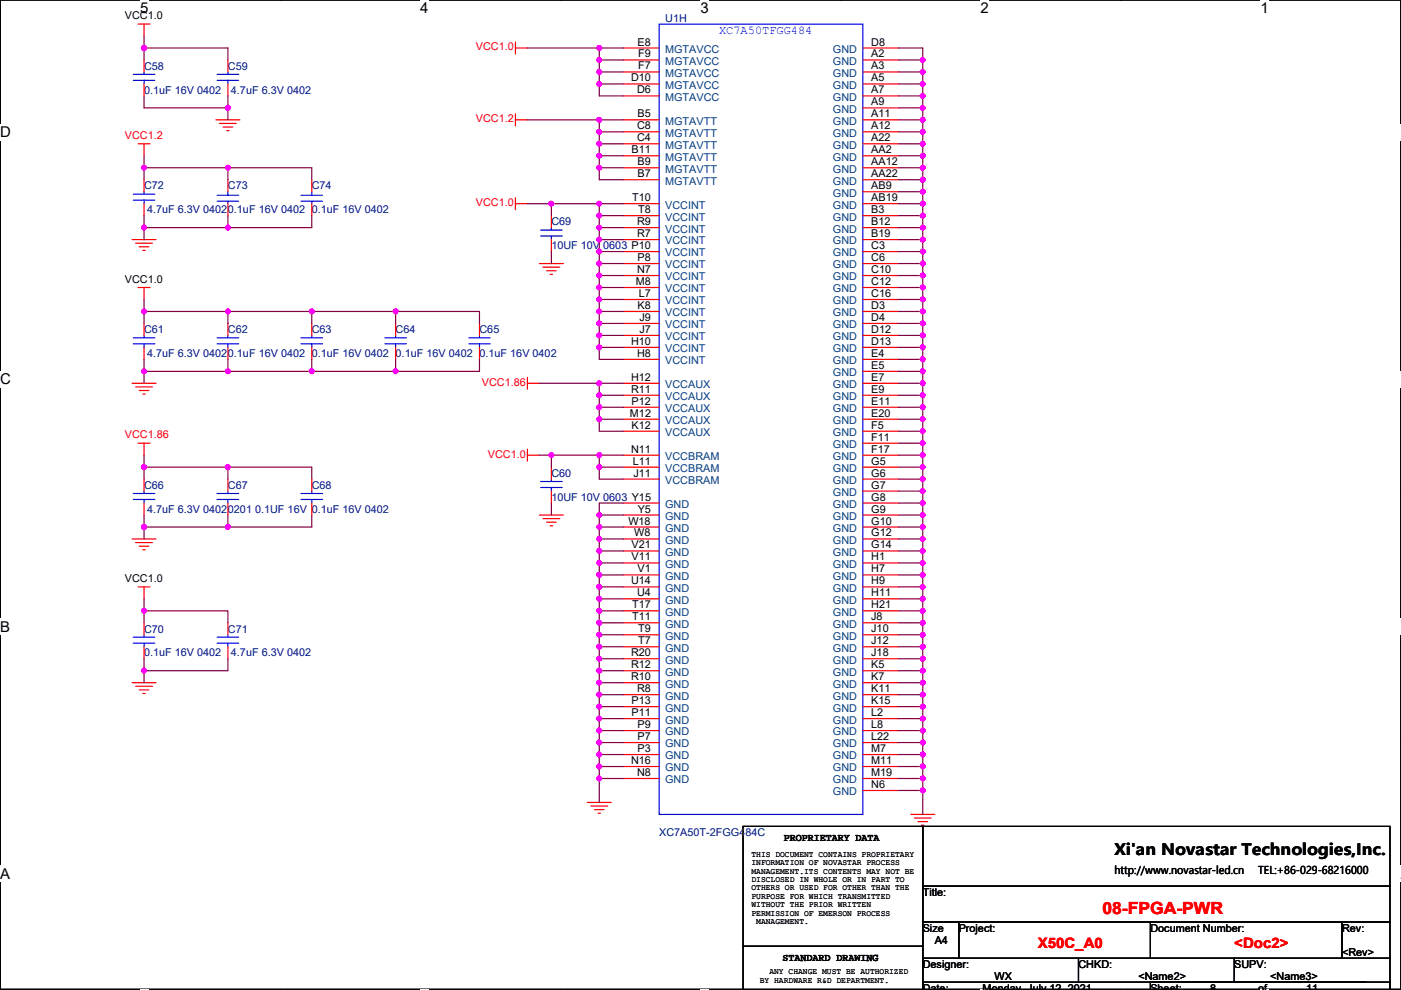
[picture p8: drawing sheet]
<svg xmlns="http://www.w3.org/2000/svg" width="297mm" height="210mm" viewBox="0 0 297 210" stroke-linecap="round" stroke-linejoin="round" font-family="sans-serif">
<path d="M.1 0h296.9v209.8h-296.9z" fill="none" stroke="#000" stroke-width=".25"/>
<g fill="#fff">
<path d="M29.7 0h1.8v3.5h-1.8z"/>
<path d="M29.7 209.8l1.8 .1z"/>
</g>
<path d="M59.4 0h.1M59.4 209.8h.1" fill="none" stroke="#000" stroke-width=".25"/>
<g fill="#fff">
<path d="M89.1 0h1.8v3.5h-1.8z"/>
<path d="M89.1 209.8l1.8 .1z"/>
</g>
<path d="M118.8 0h.1M118.8 209.8h.1" fill="none" stroke="#000" stroke-width=".25"/>
<g fill="#fff">
<path d="M148.5 0h1.8v3.5h-1.8z"/>
<path d="M148.5 209.8l1.8 .1z"/>
</g>
<path d="M178.2 0h.1M178.2 209.8h.1" fill="none" stroke="#000" stroke-width=".25"/>
<g fill="#fff">
<path d="M207.9 0h1.7v3.5h-1.7z"/>
<path d="M207.9 209.8l1.7 .1z"/>
</g>
<path d="M237.6 0h.1M237.6 209.8h.1" fill="none" stroke="#000" stroke-width=".25"/>
<g fill="#fff">
<path d="M267.3 0h1.7v3.5h-1.7z"/>
<path d="M267.3 209.8l1.7 .1z"/>
<path d="M.1 26.2h2.2v3.6h-2.2z"/>
<path d="M297 26.2v3.6z"/>
<path d="M.1 78.7h2.2v3.5h-2.2z"/>
<path d="M297 78.7v3.5z"/>
</g>
<path d="M.1 52.5h.1M297 52.5h.1" fill="none" stroke="#000" stroke-width=".25"/>
<g fill="#fff">
<path d="M.1 131.1h2.1v3.6h-2.1z"/>
<path d="M297 131.1v3.6z"/>
</g>
<path d="M.1 104.9h.1M297 104.9h.1" fill="none" stroke="#000" stroke-width=".25"/>
<g fill="#fff">
<path d="M0 183.6h2.2v3.5h-2.2z"/>
<path d="M297 183.6v3.5z"/>
</g>
<g fill="none" stroke="#000" stroke-width=".25">
<path d="M.1 157.4h.1M297 157.4h.1M195.6 175.3h99.1v12.7h-99.1zM195.6 188h99.1v7.6h-99.1zM195.6 195.6h7.7v7.6h-7.7zM203.3 195.6h81.2v7.6h-81.2zM243.9 195.6v7.6M284.5 195.6h10.2v7.6h-10.2zM157.5 200.7h38.1M195.6 208.3h94M195.6 203.2v6.8v-34.7h-38.1v34.7M228.7 203.2v5.1"/>
<path d="M261.7 203.2v5.1M294.7 203.2v6.8v-1.7h-50.8v1.7"/>
</g>
<g fill="none" stroke="#f00" stroke-width=".25">
<path d="M29.3 5.1h2.5M30.5 12.7v2.6M30.5 17.8v2.5M30.5 5.1v2.5M48.3 12.7v2.6M48.3 17.8v2.5M109.3 10.2h2.5M109.3 8.9v2.6M132.1 17.8h7.7M132.1 15.3h7.7M132.1 12.7h7.7M132.1 10.2h7.7"/>
<path d="M182.9 10.2h7.7M182.9 12.7h7.7M182.9 15.3h7.7M182.9 17.8h7.7M29.3 30.5h2.5M30.5 38.1v2.6M30.5 30.5v2.5M45.8 25.4h5.1M46.5 26.2h3.6M47.3 26.9h2M48.1 27.7h.5M48.3 38.1v2.6"/>
<path d="M66.1 38.1v2.6M109.3 25.4h2.5M109.3 24.2v2.5M132.1 20.3h7.7M132.1 25.4h7.7M132.1 38.1h7.7M132.1 35.6h7.7M132.1 33h7.7M132.1 30.5h7.7M132.1 28h7.7M182.9 20.3h7.7M182.9 22.9h7.7"/>
<path d="M182.9 25.4h7.7M182.9 28h7.7M182.9 30.5h7.7M182.9 33h7.7M182.9 35.6h7.7M182.9 38.1h7.7M28 50.8h5.1M28.8 51.6h3.5M29.5 52.3h2.1M30.3 53.1h.5M30.5 43.2v2.5M48.3 43.2v2.5"/>
<path d="M66.1 43.2v2.5M109.3 43.2h2.5M109.3 41.9v2.6M114.4 55.9h5M115.1 56.7h3.6M115.9 57.4h2M116.6 58.2h.6M116.9 45.7v2.6M116.9 50.8v2.6M132.1 58.4h7.7M132.1 55.9h7.7M132.1 53.4h7.7"/>
<path d="M132.1 50.8h7.7M132.1 48.3h7.7M132.1 45.7h7.7M132.1 43.2h7.7M182.9 40.7h7.7M182.9 43.2h7.7M182.9 45.7h7.7M182.9 48.3h7.7M182.9 50.8h7.7M182.9 53.4h7.7M182.9 55.9h7.7M182.9 58.4h7.7"/>
<path d="M29.3 61h2.5M30.5 61v2.5M30.5 68.6v2.5M30.5 73.7v2.5M48.3 68.6v2.5M48.3 73.7v2.5M66.1 68.6v2.5M66.1 73.7v2.5M83.9 68.6v2.5M83.9 73.7v2.5M101.7 68.6v2.5M101.7 73.7v2.5"/>
<path d="M132.1 76.2h7.7M132.1 73.7h7.7M132.1 71.1h7.7M132.1 68.6h7.7M132.1 66.1h7.7M132.1 63.5h7.7M132.1 61h7.7M182.9 61h7.7M182.9 63.5h7.7M182.9 66.1h7.7M182.9 68.6h7.7M182.9 71.1h7.7"/>
<path d="M182.9 73.7h7.7M182.9 76.2h7.7M182.9 78.8h7.7M28 81.3h5.1M28.8 82.1h3.5M29.3 94h2.5M29.5 82.8h2.1M30.3 83.6h.5M30.5 94v2.5M111.8 96.5h2.6M111.8 95.3v2.5M111.8 81.3h2.6"/>
<path d="M111.8 80v2.6M116.9 99.1v2.5M132.1 81.3h7.7M132.1 91.5h7.7M132.1 88.9h7.7M132.1 86.4h7.7M132.1 83.8h7.7M132.1 99.1h7.7M132.1 96.5h7.7M182.9 81.3h7.7M182.9 83.8h7.7M182.9 86.4h7.7"/>
<path d="M182.9 88.9h7.7M182.9 91.5h7.7M182.9 94h7.7M182.9 96.5h7.7M182.9 99.1h7.7M28 114.3h5.1M28.8 115.1h3.5M29.5 115.8h2.1M30.3 116.6h.5M30.5 101.6v2.6M30.5 106.7v2.5M48.3 101.6v2.6"/>
<path d="M48.3 106.7v2.5M66.1 101.6v2.6M66.1 106.7v2.5M114.4 109.2h5M115.1 110h3.6M115.9 110.8h2M116.6 111.5h.6M116.9 104.2v2.5M132.1 119.4h7.7M132.1 116.9h7.7M132.1 114.3h7.7M132.1 111.8h7.7"/>
<path d="M132.1 109.2h7.7M132.1 106.7h7.7M132.1 101.6h7.7M182.9 101.6h7.7M182.9 104.2h7.7M182.9 106.7h7.7M182.9 109.2h7.7M182.9 111.8h7.7M182.9 114.3h7.7M182.9 116.9h7.7M182.9 119.4h7.7M29.3 124.5h2.5"/>
<path d="M30.5 124.5v2.5M30.5 132.1v2.5M30.5 137.2v2.5M48.3 132.1v2.5M48.3 137.2v2.5M132.1 139.7h7.7M132.1 137.2h7.7M132.1 134.6h7.7M132.1 132.1h7.7M132.1 129.6h7.7M132.1 127h7.7M132.1 124.5h7.7"/>
<path d="M132.1 121.9h7.7M182.9 121.9h7.7M182.9 124.5h7.7M182.9 127h7.7M182.9 129.6h7.7M182.9 132.1h7.7M182.9 134.6h7.7M182.9 137.2h7.7M182.9 139.7h7.7M28 144.8h5.1M28.8 145.6h3.5M29.5 146.3h2.1"/>
<path d="M30.3 147.1h.5M132.1 157.5h7.7M132.1 155h7.7M132.1 152.4h7.7M132.1 149.9h7.7M132.1 147.3h7.7M132.1 144.8h7.7M132.1 142.3h7.7M182.9 142.3h7.7M182.9 144.8h7.7M182.9 147.3h7.7M182.9 149.9h7.7"/>
<path d="M182.9 152.4h7.7M182.9 155h7.7M182.9 157.5h7.7M124.5 170.2h5.1M125.3 171h3.5M126 171.7h2.1M126.8 172.5h.5M132.1 165.1h7.7M132.1 162.6h7.7M132.1 160h7.7M182.9 160h7.7M182.9 162.6h7.7"/>
<path d="M182.9 165.1h7.7M182.9 167.7h7.7M193.1 172.7h5.1M193.9 173.5h3.5M194.6 174.3h2.1M195.4 175h.5"/>
</g>
<g fill="none" stroke="#00f" stroke-width=".25">
<path d="M28.3 17h4.5M28.3 15.8h4.5M30.5 15.3v.5M30.5 17v.8M46 17h4.6M46 15.8h4.6M48.3 15.3v.5M48.3 17v.8M139.8 5.1h43.1v167.6h-43.1zM28.3 42.4h4.5M28.3 41.2h4.5M30.5 40.7v.5"/>
<path d="M30.5 42.4v.8M46 41.4h4.6M46 42.7h4.6M48.3 42.7v.5M48.3 40.7v.7M63.8 41.4h4.6M63.8 42.7h4.6M66.1 42.7v.5M66.1 40.7v.7M114.6 50.1h4.6M114.6 48.8h4.6M116.9 48.3v.5"/>
<path d="M116.9 50.1v.7M28.3 72.9h4.5M28.3 71.6h4.5M30.5 71.1v.5M30.5 72.9v.8M46 72.9h4.6M46 71.6h4.6M48.3 71.1v.5M48.3 72.9v.8M63.8 72.9h4.6M63.8 71.6h4.6M66.1 71.1v.5"/>
<path d="M66.1 72.9v.8M81.6 72.9h4.6M81.6 71.6h4.6M83.9 71.1v.5M83.9 72.9v.8M99.4 72.9h4.5M99.4 71.6h4.5M101.7 71.1v.5M101.7 72.9v.8M28.3 105.9h4.5M28.3 104.7h4.5M30.5 104.2v.5"/>
<path d="M30.5 105.9v.8M46 105.9h4.6M46 104.7h4.6M48.3 104.2v.5M48.3 105.9v.8M63.8 105.9h4.6M63.8 104.7h4.6M66.1 104.2v.5M66.1 105.9v.8M114.6 103.4h4.6M114.6 102.1h4.6M116.9 101.6v.5"/>
<path d="M116.9 103.4v.8M28.3 136.4h4.5M28.3 135.1h4.5M30.5 134.6v.5M30.5 136.4v.8M46 136.4h4.6M46 135.1h4.6M48.3 134.6v.5M48.3 136.4v.8"/>
</g>
<g fill="none" stroke="#800040" stroke-width=".25">
<path d="M30.5 7.6v2.6M30.5 10.2v2.5M30.5 10.2h17.8v2.5M111.8 10.2h15.3M127.1 10.2v2.5M127.1 12.7v2.6M127.1 12.7h5M127.1 17.8h5M127.1 15.3h5M127.1 10.2h5M127.1 17.8v2.5h5M127.1 15.3v2.5"/>
<path d="M190.6 10.2h5v2.5M190.6 12.7h5M190.6 15.3h5M190.6 17.8h5M195.6 12.7v2.6M195.6 15.3v2.5M195.6 17.8v2.5M30.5 20.3v2.6h17.8M30.5 35.6v2.5M30.5 35.6h35.6v2.5M30.5 33v2.6M48.3 22.9v2.5"/>
<path d="M48.3 35.6v2.5M48.3 20.3v2.6M111.8 25.4h15.3M127.1 33h5M127.1 35.6h5M127.1 35.6v2.5h5M127.1 33v2.6M127.1 25.4v2.6M127.1 28h5M127.1 28v2.5h5M127.1 25.4h5M127.1 30.5v2.5"/>
<path d="M190.6 20.3h5M190.6 22.9h5M190.6 25.4h5M190.6 28h5M190.6 30.5h5M190.6 33h5M190.6 35.6h5M190.6 38.1h5M195.6 20.3v2.6M195.6 22.9v2.5M195.6 25.4v2.6M195.6 28v2.5"/>
<path d="M195.6 30.5v2.5M195.6 33v2.6M195.6 35.6v2.5M195.6 38.1v2.6M30.5 45.7v2.6M30.5 48.3h17.8M30.5 48.3v2.5M48.3 45.7v2.6M66.1 45.7v2.6h-17.8M111.8 43.2h5.1M116.9 43.2v2.5M116.9 53.4v2.5"/>
<path d="M116.9 43.2h10.2M127.1 48.3h5M127.1 50.8h5M127.1 53.4h5M127.1 55.9h5M127.1 58.4h5M127.1 48.3v2.5M127.1 50.8v2.6M127.1 53.4v2.5M127.1 55.9v2.5M127.1 58.4v2.6M127.1 43.2h5"/>
<path d="M127.1 45.7h5M127.1 45.7v2.6M127.1 43.2v2.5M190.6 40.7h5M190.6 43.2h5M190.6 45.7h5M190.6 48.3h5M190.6 50.8h5M190.6 53.4h5M190.6 55.9h5M190.6 58.4h5M195.6 40.7v2.5"/>
<path d="M195.6 43.2v2.5M195.6 45.7v2.6M195.6 48.3v2.5M195.6 50.8v2.6M195.6 53.4v2.5M195.6 55.9v2.5M195.6 58.4v2.6M30.5 78.8h17.8M30.5 63.5v2.6M30.5 76.2v2.6M30.5 78.8v2.5M30.5 66.1v2.5"/>
<path d="M30.5 66.1h17.8M48.3 66.1h17.8M48.3 78.8h17.8M48.3 76.2v2.6M48.3 66.1v2.5M66.1 66.1h17.8M66.1 78.8h17.8M66.1 76.2v2.6M66.1 66.1v2.5M83.9 66.1h17.8v2.5M83.9 76.2v2.6M83.9 66.1v2.5"/>
<path d="M101.7 76.2v2.6h-17.8M127.1 66.1h5M127.1 68.6h5M127.1 71.1h5M127.1 63.5v2.6M127.1 66.1v2.5M127.1 71.1v2.6M127.1 73.7v2.5h5M127.1 68.6v2.5M127.1 73.7h5M127.1 61h5M127.1 63.5h5"/>
<path d="M127.1 61v2.5M190.6 61h5M190.6 63.5h5M190.6 66.1h5M190.6 68.6h5M190.6 71.1h5M190.6 73.7h5M190.6 76.2h5M190.6 78.8h5M195.6 61v2.5M195.6 63.5v2.6M195.6 66.1v2.5"/>
<path d="M195.6 68.6v2.5M195.6 71.1v2.6M195.6 73.7v2.5M195.6 76.2v2.6M195.6 78.8v2.5M30.5 96.5v2.6M30.5 99.1v2.5M30.5 99.1h35.6v2.5M48.3 99.1v2.5M114.4 81.3h12.7M114.4 96.5h2.5M116.9 96.5v2.6"/>
<path d="M116.9 96.5h10.2M127.1 83.8h5M127.1 86.4h5M127.1 99.1v2.5h5M127.1 81.3v2.5M127.1 83.8v2.6M127.1 86.4v2.5M127.1 88.9v2.6h5M127.1 88.9h5M127.1 81.3h5M127.1 96.5h5M127.1 99.1h5"/>
<path d="M127.1 96.5v2.6M190.6 81.3h5M190.6 83.8h5M190.6 86.4h5M190.6 88.9h5M190.6 91.5h5M190.6 94h5M190.6 96.5h5M190.6 99.1h5M195.6 81.3v2.5M195.6 83.8v2.6M195.6 86.4v2.5"/>
<path d="M195.6 88.9v2.6M195.6 91.5v2.5M195.6 94v2.5M195.6 96.5v2.6M195.6 99.1v2.5M30.5 111.8h17.8M30.5 111.8v2.5M30.5 109.2v2.6M48.3 109.2v2.6M66.1 109.2v2.6h-17.8M116.9 106.7v2.5M127.1 109.2v2.6"/>
<path d="M127.1 114.3v2.6M127.1 116.9v2.5M127.1 119.4v2.5M127.1 116.9h5M127.1 119.4h5M127.1 114.3h5M127.1 109.2h5M127.1 111.8h5M127.1 111.8v2.5M132.1 106.7h-5v2.5M190.6 101.6h5M190.6 104.2h5"/>
<path d="M190.6 106.7h5M190.6 109.2h5M190.6 111.8h5M190.6 114.3h5M190.6 116.9h5M190.6 119.4h5M195.6 101.6v2.6M195.6 104.2v2.5M195.6 106.7v2.5M195.6 109.2v2.6M195.6 111.8v2.5M195.6 114.3v2.6"/>
<path d="M195.6 116.9v2.5M195.6 119.4v2.5M30.5 129.6h17.8v2.5M30.5 139.7v2.6M30.5 127v2.6M30.5 129.6v2.5M48.3 139.7v2.6h-17.8M127.1 121.9v2.6M127.1 124.5v2.5M127.1 127v2.6M127.1 129.6v2.5M127.1 134.6v2.6"/>
<path d="M127.1 139.7v2.6M127.1 139.7h5M127.1 134.6h5M127.1 127h5M127.1 129.6h5M127.1 121.9h5M127.1 124.5h5M127.1 132.1h5M127.1 137.2h5M127.1 132.1v2.5M127.1 137.2v2.5M190.6 121.9h5"/>
<path d="M190.6 124.5h5M190.6 127h5M190.6 129.6h5M190.6 132.1h5M190.6 134.6h5M190.6 137.2h5M190.6 139.7h5M195.6 121.9v2.6M195.6 124.5v2.5M195.6 127v2.6M195.6 129.6v2.5M195.6 132.1v2.5"/>
<path d="M195.6 134.6v2.6M195.6 137.2v2.5M195.6 139.7v2.6M30.5 142.3v2.5M127.1 142.3v2.5M127.1 144.8v2.5M127.1 147.3v2.6M127.1 149.9v2.5M127.1 152.4v2.6M127.1 155v2.5M127.1 152.4h5M127.1 155h5"/>
<path d="M127.1 157.5h5M127.1 149.9h5M127.1 144.8h5M127.1 147.3h5M127.1 142.3h5M127.1 157.5v2.5M190.6 142.3h5M190.6 144.8h5M190.6 147.3h5M190.6 149.9h5M190.6 152.4h5M190.6 155h5"/>
<path d="M190.6 157.5h5M195.6 142.3v2.5M195.6 144.8v2.5M195.6 147.3v2.6M195.6 149.9v2.5M195.6 152.4v2.6M195.6 155v2.5M195.6 157.5v2.5M127.1 160v2.6M127.1 162.6v2.5M127.1 165.1v5.1M127.1 162.6h5"/>
<path d="M127.1 165.1h5M127.1 160h5M190.6 160h5M190.6 162.6h5M190.6 165.1h5M190.6 167.7h5M195.6 160v2.6M195.6 162.6v2.5M195.6 165.1v2.6M195.6 167.7v5"/>
</g>
<g fill="#f0f" stroke="#f0f" stroke-width=".25">
<circle cx="48.3" cy="66" r=".5"/>
<circle cx="30.5" cy="66" r=".5"/>
<circle cx="30.5" cy="78.7" r=".5"/>
<circle cx="48.3" cy="78.7" r=".5"/>
<circle cx="83.9" cy="66" r=".5"/>
<circle cx="66.1" cy="66" r=".5"/>
<circle cx="48.3" cy="99.1" r=".5"/>
<circle cx="30.5" cy="99.1" r=".5"/>
<circle cx="30.5" cy="111.8" r=".5"/>
<circle cx="48.3" cy="111.8" r=".5"/>
<circle cx="127" cy="43.2" r=".5"/>
<circle cx="127" cy="45.7" r=".5"/>
<circle cx="127" cy="48.3" r=".5"/>
<circle cx="127" cy="53.3" r=".5"/>
<circle cx="127" cy="50.8" r=".5"/>
<circle cx="127" cy="55.9" r=".5"/>
<circle cx="127" cy="58.4" r=".5"/>
<circle cx="127" cy="66" r=".5"/>
<circle cx="127" cy="68.6" r=".5"/>
<circle cx="30.5" cy="129.5" r=".5"/>
<circle cx="48.3" cy="48.3" r=".5"/>
<circle cx="30.5" cy="48.3" r=".5"/>
<circle cx="48.3" cy="35.6" r=".5"/>
<circle cx="30.5" cy="35.6" r=".5"/>
<circle cx="30.5" cy="10.2" r=".5"/>
<circle cx="195.6" cy="12.7" r=".5"/>
<circle cx="195.6" cy="15.2" r=".5"/>
<circle cx="195.6" cy="17.8" r=".5"/>
<circle cx="195.6" cy="20.3" r=".5"/>
<circle cx="195.6" cy="22.9" r=".5"/>
<circle cx="195.6" cy="27.9" r=".5"/>
<circle cx="195.6" cy="25.4" r=".5"/>
<circle cx="195.6" cy="30.5" r=".5"/>
<circle cx="195.6" cy="33" r=".5"/>
<circle cx="195.6" cy="38.1" r=".5"/>
<circle cx="195.6" cy="35.6" r=".5"/>
<circle cx="195.6" cy="43.2" r=".5"/>
<circle cx="195.6" cy="40.6" r=".5"/>
<circle cx="195.6" cy="45.7" r=".5"/>
<circle cx="195.6" cy="48.3" r=".5"/>
<circle cx="195.6" cy="53.3" r=".5"/>
<circle cx="195.6" cy="50.8" r=".5"/>
<circle cx="195.6" cy="55.9" r=".5"/>
<circle cx="195.6" cy="58.4" r=".5"/>
<circle cx="195.6" cy="61" r=".5"/>
<circle cx="195.6" cy="63.5" r=".5"/>
<circle cx="195.6" cy="66" r=".5"/>
<circle cx="195.6" cy="71.1" r=".5"/>
<circle cx="195.6" cy="68.6" r=".5"/>
<circle cx="195.6" cy="73.7" r=".5"/>
<circle cx="195.6" cy="78.7" r=".5"/>
<circle cx="195.6" cy="76.2" r=".5"/>
<circle cx="195.6" cy="81.3" r=".5"/>
<circle cx="195.6" cy="83.8" r=".5"/>
<circle cx="195.6" cy="88.9" r=".5"/>
<circle cx="195.6" cy="86.4" r=".5"/>
<circle cx="195.6" cy="91.4" r=".5"/>
<circle cx="195.6" cy="94" r=".5"/>
<circle cx="195.6" cy="96.5" r=".5"/>
<circle cx="195.6" cy="101.6" r=".5"/>
<circle cx="195.6" cy="99.1" r=".5"/>
<circle cx="195.6" cy="106.7" r=".5"/>
<circle cx="195.6" cy="104.1" r=".5"/>
<circle cx="195.6" cy="111.8" r=".5"/>
<circle cx="195.6" cy="109.2" r=".5"/>
<circle cx="195.6" cy="114.3" r=".5"/>
<circle cx="195.6" cy="116.8" r=".5"/>
<circle cx="195.6" cy="119.4" r=".5"/>
<circle cx="195.6" cy="121.9" r=".5"/>
<circle cx="195.6" cy="127" r=".5"/>
<circle cx="195.6" cy="124.5" r=".5"/>
<circle cx="195.6" cy="132.1" r=".5"/>
<circle cx="195.6" cy="129.5" r=".5"/>
<circle cx="195.6" cy="134.6" r=".5"/>
<circle cx="195.6" cy="139.7" r=".5"/>
<circle cx="195.6" cy="137.2" r=".5"/>
<circle cx="195.6" cy="144.8" r=".5"/>
<circle cx="195.6" cy="142.2" r=".5"/>
<circle cx="195.6" cy="147.3" r=".5"/>
<circle cx="195.6" cy="152.4" r=".5"/>
<circle cx="195.6" cy="149.9" r=".5"/>
<circle cx="195.6" cy="157.5" r=".5"/>
<circle cx="195.6" cy="154.9" r=".5"/>
<circle cx="195.6" cy="160" r=".5"/>
<circle cx="195.6" cy="162.6" r=".5"/>
<circle cx="195.6" cy="165.1" r=".5"/>
<circle cx="195.6" cy="167.6" r=".5"/>
<circle cx="127" cy="116.8" r=".5"/>
<circle cx="127" cy="124.5" r=".5"/>
<circle cx="127" cy="132.1" r=".5"/>
<circle cx="127" cy="129.5" r=".5"/>
<circle cx="127" cy="149.9" r=".5"/>
<circle cx="127" cy="147.3" r=".5"/>
<circle cx="127" cy="152.4" r=".5"/>
<circle cx="127" cy="157.5" r=".5"/>
<circle cx="127" cy="154.9" r=".5"/>
<circle cx="127" cy="162.6" r=".5"/>
<circle cx="127" cy="160" r=".5"/>
<circle cx="127" cy="165.1" r=".5"/>
<circle cx="127" cy="144.8" r=".5"/>
<circle cx="127" cy="139.7" r=".5"/>
<circle cx="127" cy="142.2" r=".5"/>
<circle cx="127" cy="127" r=".5"/>
<circle cx="127" cy="121.9" r=".5"/>
<circle cx="127" cy="119.4" r=".5"/>
<circle cx="127" cy="109.2" r=".5"/>
<circle cx="127" cy="114.3" r=".5"/>
<circle cx="127" cy="111.8" r=".5"/>
<circle cx="127" cy="134.6" r=".5"/>
<circle cx="127" cy="137.2" r=".5"/>
<circle cx="127" cy="12.7" r=".5"/>
<circle cx="127" cy="10.2" r=".5"/>
<circle cx="127" cy="15.2" r=".5"/>
<circle cx="127" cy="17.8" r=".5"/>
<circle cx="127" cy="33" r=".5"/>
<circle cx="127" cy="30.5" r=".5"/>
<circle cx="127" cy="35.6" r=".5"/>
<circle cx="127" cy="27.9" r=".5"/>
<circle cx="127" cy="25.4" r=".5"/>
<circle cx="127" cy="71.1" r=".5"/>
<circle cx="127" cy="73.7" r=".5"/>
<circle cx="127" cy="83.8" r=".5"/>
<circle cx="127" cy="81.3" r=".5"/>
<circle cx="127" cy="86.4" r=".5"/>
<circle cx="127" cy="88.9" r=".5"/>
<circle cx="127" cy="61" r=".5"/>
<circle cx="127" cy="63.5" r=".5"/>
<circle cx="127" cy="96.5" r=".5"/>
<circle cx="48.3" cy="22.9" r=".5"/>
<circle cx="83.9" cy="78.7" r=".5"/>
<circle cx="66.1" cy="78.7" r=".5"/>
<circle cx="30.5" cy="142.2" r=".5"/>
<circle cx="116.9" cy="43.2" r=".5"/>
<circle cx="116.9" cy="96.5" r=".5"/>
<circle cx="127" cy="99.1" r=".5"/>
</g>
<text font-size="3.6" fill="#f00" x="233.7" y="193.8">08-FPGA-PWR</text>
<text font-size="3.3" x="236.3" y="181.3">Xi'an Novastar Technologies,Inc.</text>
<g font-size="3.2">
<text x="29.7" y="2.8">5</text>
<text x="89.1" y="2.8">4</text>
<text x="148.5" y="2.8">3</text>
<text x="207.9" y="2.8">2</text>
<text x="267.3" y="2.8">1</text>
<text x=".1" y="29.1">D</text>
<text x=".1" y="81.5">C</text>
<text x=".1" y="134">B</text>
<text x=".1" y="186.4">A</text>
<text x="297" y="186.4">A</text>
</g>
<g font-size="3" fill="#f00">
<text x="220" y="201">X50C_A0</text>
<text x="261.7" y="201">&lt;Doc2&gt;</text>
</g>
<text font-size="2.5" fill="#00f" x="152.5" y="7.1">XC7A50TFGG484</text>
<g font-size="2.3">
<text x="26.5" y="4.1">VCC1.0</text>
<text x="135.2" y="9.7">E8</text>
<text x="184.7" y="9.7">D8</text>
<text x="133.8" y="17.3">D10</text>
<text x="135.3" y="14.7">F7</text>
<text x="135.3" y="12.2">F9</text>
<text x="184.7" y="12.2">A2</text>
<text x="184.7" y="14.7">A3</text>
<text x="184.7" y="17.3">A5</text>
<text x="135.1" y="19.8">D6</text>
<text x="184.7" y="19.8">A7</text>
<text x="184.7" y="22.4">A9</text>
<text x="135.1" y="30">C4</text>
<text x="135.1" y="27.4">C8</text>
<text x="135.2" y="24.9">B5</text>
<text x="184.7" y="24.9">A11</text>
<text x="184.7" y="27.4">A12</text>
<text x="184.7" y="30">A22</text>
<text x="133.9" y="32.5">B11</text>
<text x="135.2" y="35.1">B9</text>
<text x="184.7" y="32.5">AA2</text>
<text x="184.7" y="35.1">AA12</text>
<text x="135.2" y="37.6">B7</text>
<text x="184.7" y="37.6">AA22</text>
<text x="184.7" y="40.1">AB9</text>
<text x="134" y="42.7">T10</text>
<text x="135.1" y="47.8">R9</text>
<text x="135.3" y="45.2">T8</text>
<text x="184.7" y="42.7">AB19</text>
<text x="184.7" y="45.2">B3</text>
<text x="184.7" y="47.8">B12</text>
<text x="135.1" y="50.3">R7</text>
<text x="184.7" y="50.3">B19</text>
<text x="184.7" y="52.8">C3</text>
<text x="26.5" y="60">VCC1.0</text>
<text x="135.1" y="57.9">N7</text>
<text x="135.2" y="55.4">P8</text>
<text x="184.7" y="55.4">C6</text>
<text x="184.7" y="57.9">C10</text>
<text x="134.8" y="60.5">M8</text>
<text x="135.2" y="65.5">K8</text>
<text x="135.4" y="63">L7</text>
<text x="184.7" y="60.5">C12</text>
<text x="184.7" y="63">C16</text>
<text x="184.7" y="65.5">D3</text>
<text x="135.6" y="70.6">J7</text>
<text x="135.6" y="68.1">J9</text>
<text x="184.7" y="68.1">D4</text>
<text x="184.7" y="70.6">D12</text>
<text x="133.8" y="73.2">H10</text>
<text x="135.1" y="75.7">H8</text>
<text x="184.7" y="73.2">D13</text>
<text x="184.7" y="75.7">E4</text>
<text x="133.8" y="80.8">H12</text>
<text x="133.8" y="83.3">R11</text>
<text x="184.7" y="78.2">E5</text>
<text x="184.7" y="80.8">E7</text>
<text x="184.7" y="83.3">E9</text>
<text x="133.6" y="88.4">M12</text>
<text x="133.9" y="85.9">P12</text>
<text x="184.7" y="85.9">E11</text>
<text x="184.7" y="88.4">E20</text>
<text x="133.9" y="90.9">K12</text>
<text x="184.7" y="90.9">F5</text>
<text x="184.7" y="93.5">F11</text>
<text x="133.8" y="96">N11</text>
<text x="134.2" y="98.6">L11</text>
<text x="134.3" y="101.1">J11</text>
<text x="184.7" y="96">F17</text>
<text x="184.7" y="98.6">G5</text>
<text x="184.7" y="101.1">G6</text>
<text x="184.7" y="103.6">G7</text>
<text x="184.7" y="106.2">G8</text>
<text x="133.2" y="111.3">W18</text>
<text x="134.5" y="113.8">W8</text>
<text x="135.2" y="108.7">Y5</text>
<text x="184.7" y="108.7">G9</text>
<text x="184.7" y="111.3">G10</text>
<text x="184.7" y="113.8">G12</text>
<text x="133.9" y="118.9">V11</text>
<text x="133.9" y="116.3">V21</text>
<text x="184.7" y="116.3">G14</text>
<text x="184.7" y="118.9">H1</text>
<text x="26.5" y="123.5">VCC1.0</text>
<text x="133.8" y="124">U14</text>
<text x="135.2" y="121.4">V1</text>
<text x="184.7" y="121.4">H7</text>
<text x="184.7" y="124">H9</text>
<text x="134" y="131.6">T11</text>
<text x="134" y="129">T17</text>
<text x="135.1" y="126.5">U4</text>
<text x="184.7" y="126.5">H11</text>
<text x="184.7" y="129">H21</text>
<text x="184.7" y="131.6">J8</text>
<text x="135.3" y="136.7">T7</text>
<text x="135.3" y="134.1">T9</text>
<text x="184.7" y="134.1">J10</text>
<text x="184.7" y="136.7">J12</text>
<text x="133.8" y="141.7">R12</text>
<text x="133.8" y="139.2">R20</text>
<text x="184.7" y="139.2">J18</text>
<text x="184.7" y="141.7">K5</text>
<text x="133.8" y="144.3">R10</text>
<text x="133.9" y="149.4">P13</text>
<text x="135.1" y="146.8">R8</text>
<text x="184.7" y="144.3">K7</text>
<text x="184.7" y="146.8">K11</text>
<text x="184.7" y="149.4">K15</text>
<text x="133.9" y="151.9">P11</text>
<text x="135.2" y="154.4">P9</text>
<text x="184.7" y="151.9">L2</text>
<text x="184.7" y="154.4">L8</text>
<text x="135.2" y="159.5">P3</text>
<text x="135.2" y="157">P7</text>
<text x="184.7" y="157">L22</text>
<text x="184.7" y="159.5">M7</text>
<text x="133.8" y="162.1">N16</text>
<text x="135.1" y="164.6">N8</text>
<text x="184.7" y="162.1">M11</text>
<text x="184.7" y="164.6">M19</text>
<text x="184.7" y="167.1">N6</text>
<text x="166.2" y="178.5">PROPRIETARY DATA</text>
<text x="236.3" y="185.3">http://www.novastar-led.cn</text>
<text x="266.8" y="185.3">TEL:+86-029-68216000</text>
<text x="195.6" y="190">Title:</text>
<text x="195.6" y="197.7">Size</text>
<text x="203.3" y="197.7">Project:</text>
<text x="243.9" y="197.7">Document Number:</text>
<text x="284.5" y="197.7">Rev:</text>
<text x="165.9" y="203.9">STANDARD DRAWING</text>
<text x="198.2" y="200.2">A4</text>
<text x="284.5" y="202.7">&lt;Rev&gt;</text>
<text x="195.6" y="205.3">Designer:</text>
<text x="210.9" y="207.8">WX</text>
<text x="228.7" y="205.3">CHKD:</text>
<text x="241.4" y="207.8">&lt;Name2&gt;</text>
<text x="261.7" y="205.3">SUPV:</text>
<text x="269.3" y="207.8">&lt;Name3&gt;</text>
<text x="195.6" y="210.4">Date:</text>
<text x="208.3" y="210.4">Monday July 12 2021</text>
<text x="243.9" y="210.4">Sheet:</text>
<text x="256.6" y="210.4">8</text>
<text x="266.8" y="210.4">of</text>
<text x="276.9" y="210.4">11</text>
</g>
<g font-size="2.3" fill="#000080">
<text x="141" y="4.6">U1H</text>
<text x="30.5" y="14.8">C58</text>
<text x="48.3" y="14.8">C59</text>
<text x="30.5" y="19.9">0.1uF 16V 0402</text>
<text x="49" y="19.9">4.7uF 6.3V 0402</text>
<text x="30.5" y="40.2">C72</text>
<text x="48.3" y="40.2">C73</text>
<text x="66.1" y="40.2">C74</text>
<text x="31.2" y="45.3">4.7uF 6.3V 04020.1uF 16V 0402</text>
<text x="66.1" y="45.3">0.1uF 16V 0402</text>
<text x="116.9" y="47.8">C69</text>
<text x="116.9" y="52.9">10UF 10V 0603 P10</text>
<text x="30.5" y="70.7">C61</text>
<text x="48.3" y="70.7">C62</text>
<text x="66.1" y="70.7">C63</text>
<text x="83.9" y="70.7">C64</text>
<text x="101.7" y="70.7">C65</text>
<text x="31.2" y="75.7">4.7uF 6.3V 04020.1uF 16V 0402</text>
<text x="66.1" y="75.7">0.1uF 16V 0402</text>
<text x="83.9" y="75.7">0.1uF 16V 0402</text>
<text x="101.7" y="75.7">0.1uF 16V 0402</text>
<text x="116.9" y="101.1">C60</text>
<text x="30.5" y="103.7">C66</text>
<text x="48.3" y="103.7">C67</text>
<text x="66.1" y="103.7">C68</text>
<text x="116.9" y="106.2">10UF 10V 0603 Y15</text>
<text x="31.2" y="108.8">4.7uF 6.3V 04020201 0.1UF 16V 0.1uF 16V 0402</text>
<text x="30.5" y="134.2">C70</text>
<text x="48.3" y="134.2">C71</text>
<text x="30.5" y="139.2">0.1uF 16V 0402</text>
<text x="49" y="139.2">4.7uF 6.3V 0402</text>
<text x="139.8" y="177.3">XC7A50T-2FGG484C</text>
</g>
<g font-size="2.3" fill="#f00">
<text x="100.9" y="10.7">VCC1.0</text>
<text x="26.5" y="29.5">VCC1.2</text>
<text x="100.9" y="26">VCC1.2</text>
<text x="100.9" y="43.7">VCC1.0</text>
<text x="102.2" y="81.8">VCC1.86</text>
<text x="26.5" y="93">VCC1.86</text>
<text x="103.4" y="97.1">VCC1.0</text>
</g>
<g font-size="2.3" fill="#004080">
<text x="141" y="11.2">MGTAVCC</text>
<text x="176.6" y="11.2">GND</text>
<text x="141" y="16.3">MGTAVCC</text>
<text x="141" y="13.8">MGTAVCC</text>
<text x="176.6" y="13.8">GND</text>
<text x="176.6" y="16.3">GND</text>
<text x="141" y="21.4">MGTAVCC</text>
<text x="141" y="18.8">MGTAVCC</text>
<text x="176.6" y="18.8">GND</text>
<text x="176.6" y="21.4">GND</text>
<text x="176.6" y="23.9">GND</text>
<text x="141" y="26.5">MGTAVTT</text>
<text x="141" y="29">MGTAVTT</text>
<text x="176.6" y="26.5">GND</text>
<text x="176.6" y="29">GND</text>
<text x="141" y="34.1">MGTAVTT</text>
<text x="141" y="31.5">MGTAVTT</text>
<text x="176.6" y="31.5">GND</text>
<text x="176.6" y="34.1">GND</text>
<text x="141" y="39.2">MGTAVTT</text>
<text x="141" y="36.6">MGTAVTT</text>
<text x="176.6" y="36.6">GND</text>
<text x="176.6" y="39.2">GND</text>
<text x="176.6" y="41.7">GND</text>
<text x="141" y="46.8">VCCINT</text>
<text x="141" y="44.2">VCCINT</text>
<text x="176.6" y="44.2">GND</text>
<text x="176.6" y="46.8">GND</text>
<text x="141" y="51.9">VCCINT</text>
<text x="141" y="49.3">VCCINT</text>
<text x="176.6" y="49.3">GND</text>
<text x="176.6" y="51.9">GND</text>
<text x="141" y="59.5">VCCINT</text>
<text x="141" y="56.9">VCCINT</text>
<text x="141" y="54.4">VCCINT</text>
<text x="176.6" y="54.4">GND</text>
<text x="176.6" y="56.9">GND</text>
<text x="176.6" y="59.5">GND</text>
<text x="141" y="64.6">VCCINT</text>
<text x="141" y="62">VCCINT</text>
<text x="176.6" y="62">GND</text>
<text x="176.6" y="64.6">GND</text>
<text x="141" y="69.6">VCCINT</text>
<text x="141" y="67.1">VCCINT</text>
<text x="176.6" y="67.1">GND</text>
<text x="176.6" y="69.6">GND</text>
<text x="141" y="77.3">VCCINT</text>
<text x="141" y="74.7">VCCINT</text>
<text x="141" y="72.2">VCCINT</text>
<text x="176.6" y="72.2">GND</text>
<text x="176.6" y="74.7">GND</text>
<text x="176.6" y="77.3">GND</text>
<text x="141" y="82.3">VCCAUX</text>
<text x="176.6" y="79.8">GND</text>
<text x="176.6" y="82.3">GND</text>
<text x="141" y="90">VCCAUX</text>
<text x="141" y="87.4">VCCAUX</text>
<text x="141" y="84.9">VCCAUX</text>
<text x="176.6" y="84.9">GND</text>
<text x="176.6" y="87.4">GND</text>
<text x="176.6" y="90">GND</text>
<text x="141" y="92.5">VCCAUX</text>
<text x="176.6" y="92.5">GND</text>
<text x="176.6" y="95">GND</text>
<text x="141" y="100.1">VCCBRAM</text>
<text x="141" y="97.6">VCCBRAM</text>
<text x="176.6" y="97.6">GND</text>
<text x="176.6" y="100.1">GND</text>
<text x="141" y="107.7">GND</text>
<text x="141" y="102.7">VCCBRAM</text>
<text x="176.6" y="102.7">GND</text>
<text x="176.6" y="105.2">GND</text>
<text x="176.6" y="107.7">GND</text>
<text x="141" y="112.8">GND</text>
<text x="141" y="110.3">GND</text>
<text x="176.6" y="110.3">GND</text>
<text x="176.6" y="112.8">GND</text>
<text x="141" y="117.9">GND</text>
<text x="141" y="115.4">GND</text>
<text x="176.6" y="115.4">GND</text>
<text x="176.6" y="117.9">GND</text>
<text x="141" y="125.5">GND</text>
<text x="141" y="123">GND</text>
<text x="141" y="120.4">GND</text>
<text x="176.6" y="120.4">GND</text>
<text x="176.6" y="123">GND</text>
<text x="176.6" y="125.5">GND</text>
<text x="141" y="130.6">GND</text>
<text x="141" y="128.1">GND</text>
<text x="176.6" y="128.1">GND</text>
<text x="176.6" y="130.6">GND</text>
<text x="141" y="135.7">GND</text>
<text x="141" y="133.1">GND</text>
<text x="176.6" y="133.1">GND</text>
<text x="176.6" y="135.7">GND</text>
<text x="141" y="143.3">GND</text>
<text x="141" y="140.8">GND</text>
<text x="141" y="138.2">GND</text>
<text x="176.6" y="138.2">GND</text>
<text x="176.6" y="140.8">GND</text>
<text x="176.6" y="143.3">GND</text>
<text x="141" y="148.4">GND</text>
<text x="141" y="145.8">GND</text>
<text x="176.6" y="145.8">GND</text>
<text x="176.6" y="148.4">GND</text>
<text x="141" y="156">GND</text>
<text x="141" y="153.5">GND</text>
<text x="141" y="150.9">GND</text>
<text x="176.6" y="150.9">GND</text>
<text x="176.6" y="153.5">GND</text>
<text x="176.6" y="156">GND</text>
<text x="141" y="161.1">GND</text>
<text x="141" y="158.5">GND</text>
<text x="176.6" y="158.5">GND</text>
<text x="176.6" y="161.1">GND</text>
<text x="141" y="166.2">GND</text>
<text x="141" y="163.6">GND</text>
<text x="176.6" y="163.6">GND</text>
<text x="176.6" y="166.2">GND</text>
<text x="176.6" y="168.7">GND</text>
</g>
<g font-size="1.8">
<text x="159.3" y="181.8">THIS DOCUMENT CONTAINS PROPRIETARY</text>
<text x="159.3" y="183.5">INFORMATION OF NOVASTAR PROCESS</text>
<text x="159.3" y="185.3">MANAGEMENT.ITS CONTENTS MAY NOT BE</text>
<text x="159.3" y="187.1">DISCLOSED IN WHOLE OR IN PART TO</text>
<text x="159.3" y="188.9">OTHERS OR USED FOR OTHER THAN THE</text>
<text x="159.3" y="190.6">PURPOSE FOR WHICH TRANSMITTED</text>
<text x="159.3" y="192.4">WITHOUT THE PRIOR WRITTEN</text>
<text x="159.3" y="194.2">PERMISSION OF EMERSON PROCESS</text>
<text x="160.3" y="196">MANAGEMENT.</text>
<text x="161.1" y="208.4">BY HARDWARE R&amp;D DEPARTMENT.</text>
<text x="163.1" y="206.7">ANY CHANGE MUST BE AUTHORIZED</text>
</g>
</svg>
